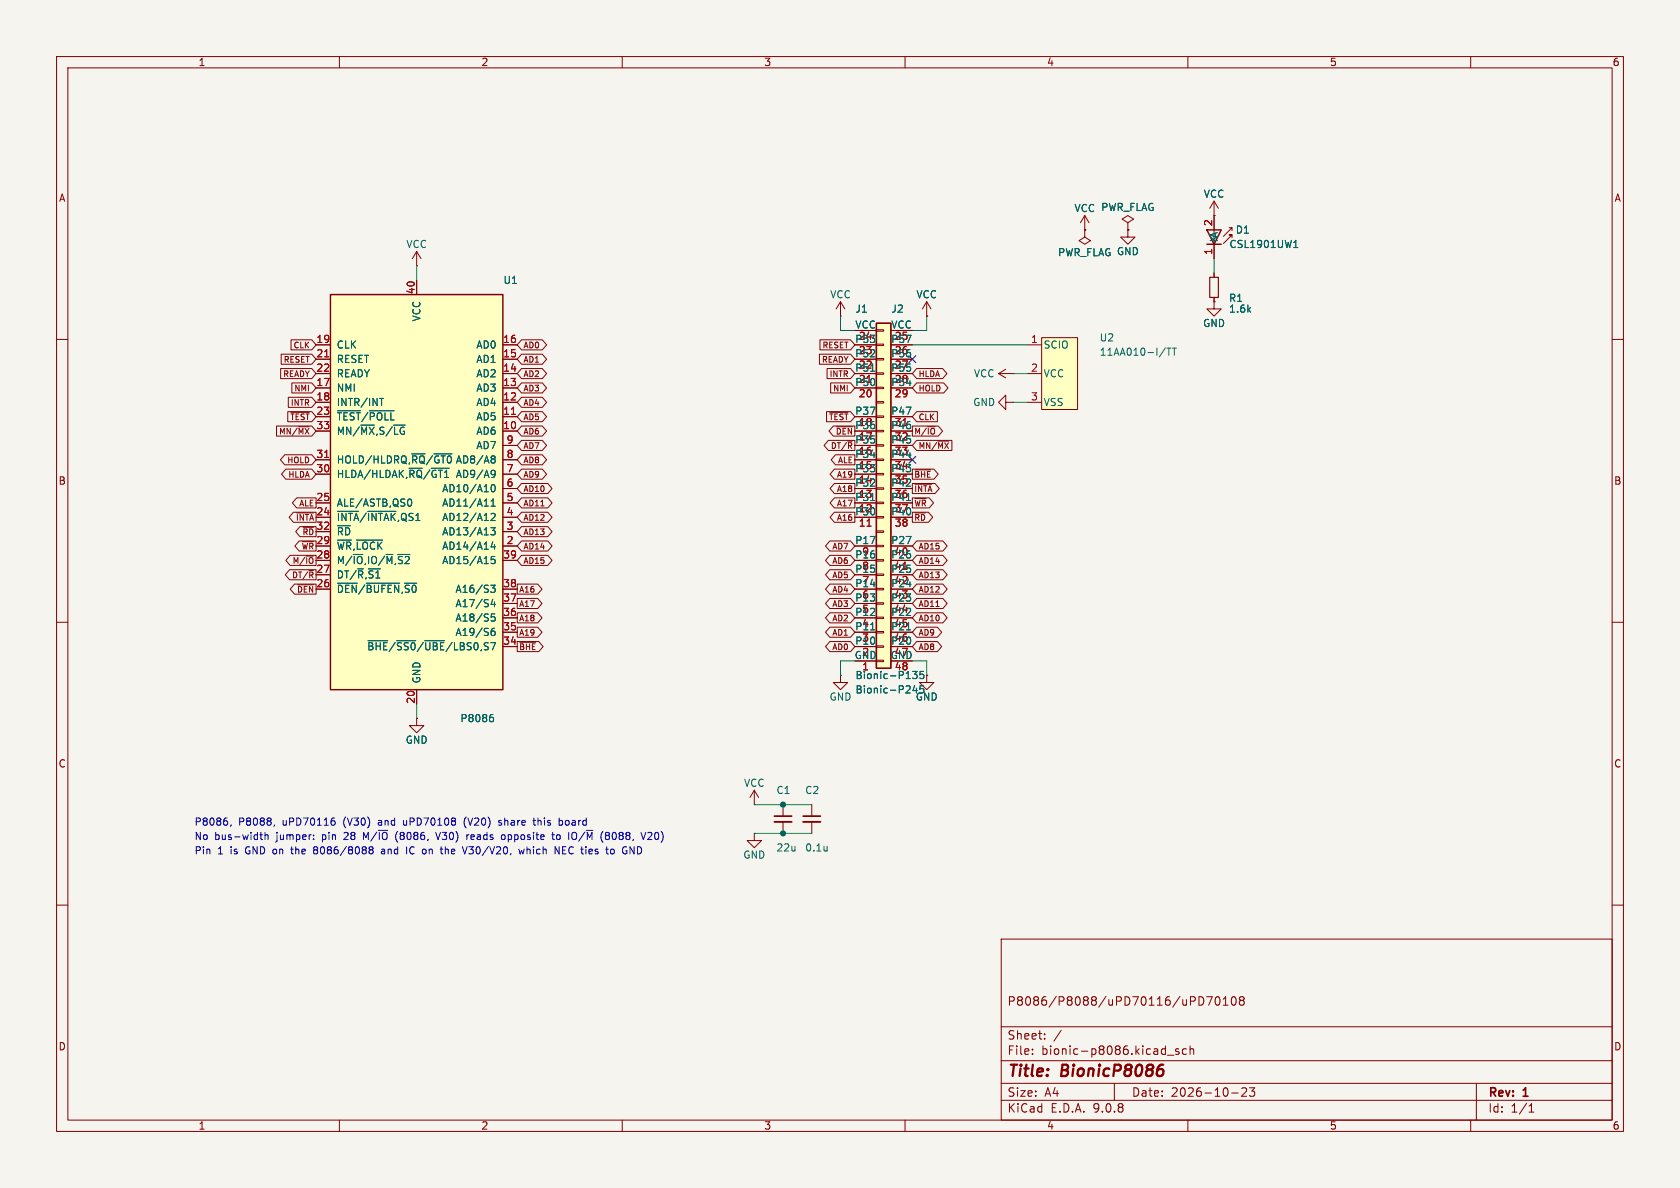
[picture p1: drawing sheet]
<svg xmlns="http://www.w3.org/2000/svg" width="297mm" height="210mm" viewBox="0 0 297 210" stroke-linecap="round" stroke-linejoin="round" font-family="sans-serif">
<path d="M0 0h297v210h-297z" fill="#f5f4ef" stroke="#f5f4ef" stroke-width=".18"/>
<g fill="none" stroke="#840000" stroke-width=".18">
<path d="M10 10h277v190h-277zM12 12h273v186h-273zM60 10v2M110 10v2M160 10v2M210 10v2M260 10v2M191.8 38.1l-.8 1.3M191.8 38.1l.7 1.3M191.8 38.1v2.5M199.4 39.4l1-.7-1-.6-1 .6 1 .7v1.2M191.8 40.6h.1"/>
<path d="M191.8 40.6v1.3l1 .6-1 .7-1-.7 1-.6M199.4 40.6h.1M214.6 48.3v.7M214.6 52.6v.7M10 60h2M285 60h2M10 110h2M285 110h2M10 160h2M177 166h108v32h-108zM212 176.2a.76 .76 0 0 1 .8 .7 .76 .76 0 0 1-.8 .8M213.3 176.2h1l-.6 1.5"/>
<path d="M215 176.3l.2-.1a.81 .81 0 0 1 .6 .6 .81 .81 0 0 1-.3 .8l-.2 .1a.81 .81 0 0 1-.3-1.4zM216.2 177.7h.9M216.2 176.6l.5-.4v1.5M217.8 176.3l.2-.1a.81 .81 0 0 1 .6 .6 .81 .81 0 0 1-.3 .8l-.1 .1a.81 .81 0 0 1-.4-1.4zM219.4 176.8l-.3-.2 .3-.4 .4 .1 .2 .2-.3 .3M219.4 176.8l-.3 .3 .1 .5 .2 .1 .4-.1 .2-.2-.1-.4-.2-.2M219.4 176.8h.3M285 160h2M60 198v2M110 198v2M160 198v2M177 194.5h108"/>
<path d="M177 191.5h108M177 187.5h108M177 181.5h108M182.5 186.3v.1M182.5 185.5v.1M184.7 183.6v.1M184.7 182.8v.1M187.6 182.1l-1.3 2M197 191.5v3M206.4 186.5h1.1M208.4 185.5l-.4-.1-.2 .2 .1 .2 .5 .2v.3h-.6M209.7 185.5l-.4-.1-.3 .3v.4l.2 .2h.5"/>
<path d="M210 198v2M210.4 185.5l.2-.1 .4 .1v.9M210.4 184.9v1.5M217.7 193.2h1.2M219.5 192.4l.6-.1 .2 .1 .1 .3-.9 1.1h.9M220.9 192.3h.9l-.5 .6 .4 .1v.7l-.2 .1h-.4l-.2-.1M260 198v2M261 191.5v6.5M270.3 196.6h.9M270.3 195.5l.4-.4v1.5"/>
</g>
<path d="M205.3 188.2h.3M205.4 189l.3 .4-.1 .4-.4 .4" fill="none" stroke="#840000" stroke-width=".4"/>
<path d="M213.9 49h1.5v3.6h-1.5z" fill="none" stroke="#840000" stroke-width=".2"/>
<path d="M184.1 59.7h6.4v12.7h-6.4z" fill="#ffffc2"/>
<g fill="none" stroke="#840000" stroke-width=".18">
<path d="M214.6 38.1h.1M214.6 35.6v5M214.6 35.6l-.7 1.2M214.6 35.6l.8 1.2M184.1 59.7h6.4v12.7h-6.4zM199.4 40.6v1.3h1.3l-1.3 1.3-1.3-1.3h1.3M199.4 40.6h.1M214.6 43.2v2.5M217.3 40.3h.5l-1.5 1.5M217.8 42v-.5h-.5h.5l-1.5 1.6M217.8 40.3v.5M181.6 61h2.5"/>
<path d="M181.6 66h2.5M181.6 71.1h2.5M73.7 127v1.3h1.2l-1.2 1.2-1.3-1.2h1.3M73.7 127h.1"/>
</g>
<path d="M228.7 43.8h.7M228.7 42.9l.4-.4v1.3M206 61.5l-1.1 1.6M206.3 61.5h.7M206.6 61.5v1.3M207.2 61.5h.8M207.6 61.5v1.3" fill="none" stroke="#006464" stroke-width=".18"/>
<path d="M213.4 40.6h2.5l-1.3 2.6zM213.4 43.2h2.5" fill="none" stroke="#840000" stroke-width=".25"/>
<path d="M58.4 52.1h30.5v69.8h-30.5z" fill="#ffffc2"/>
<path d="M58.4 52.1h30.5v69.8h-30.5z" fill="none" stroke="#840000" stroke-width=".25"/>
<g fill="none" stroke="#840000" stroke-width=".18">
<path d="M73.7 47h.1M73.7 44.5v2.5M73.7 49.5v2.6M73.7 44.5l-.8 1.2M73.7 44.5l.7 1.2M148.6 55.9h.1M148.6 53.3l-.8 1.3M148.6 53.3l.8 1.3M148.6 53.3v2.6M163.8 55.9h.1M163.8 53.3l-.7 1.3M163.8 53.3l.8 1.3"/>
<path d="M163.8 53.3v2.6M214.6 53.3v1.3h1.3l-1.3 1.3-1.2-1.3h1.2M214.6 53.3h.1M55.9 61h2.5M55.9 63.5h2.5M55.9 66h2.5M55.9 68.6h2.5M55.9 71.1h2.5M55.9 73.7h2.5M55.9 76.2h2.5M88.9 61h2.5M88.9 63.5h2.5"/>
<path d="M88.9 66h2.5M88.9 68.6h2.5M88.9 71.1h2.5M88.9 73.7h2.5M88.9 76.2h2.5M88.9 78.7h2.5M176.5 66h2.6M176.5 66l1.3 .8M177.8 71.1v-1.2l-1.3 1.2 1.3 1.3v-1.3h1.3M177.8 65.3l-1.3 .7M179.1 66h.1M179.1 71.1h.1"/>
<path d="M55.9 81.3h2.5M55.9 83.8h2.5M55.9 88.9h2.5M55.9 91.4h2.5M55.9 94h2.5M55.9 96.5h2.5M55.9 99.1h2.5M88.9 81.3h2.5M88.9 83.8h2.5M88.9 88.9h2.5M88.9 91.4h2.5M88.9 94h2.5"/>
<path d="M88.9 96.5h2.5M88.9 99.1h2.5M88.9 86.4h2.5M55.9 101.6h2.5M55.9 104.1h2.5M88.9 104.1h2.5M88.9 106.7h2.5M88.9 109.2h2.5M88.9 111.8h2.5M88.9 114.3h2.5M148.6 119.4v1.3h1.3l-1.3 1.2-1.3-1.2h1.3M148.6 119.4h.1"/>
<path d="M163.8 119.4v1.3h1.3l-1.3 1.2-1.2-1.2h1.2M163.8 119.4h.1M73.7 121.9v2.6M133.3 139.7l-.7 1.3M133.3 139.7l.8 1.3M133.3 139.7v2.5M133.3 142.2h.1M138.4 142.2v2.1M138.4 145.3v2M143.5 142.2v2.1M143.5 145.3v2"/>
</g>
<path d="M57.4 63.1h.7M90.4 73.2h.7M57.4 80.9h.7" fill="none" stroke="#a90000" stroke-width=".18"/>
<g fill="none" stroke="#006464" stroke-width=".18">
<path d="M59.7 72.6h4M65.3 72.6h4.4M67.1 70.4h.7M59.7 90.4h3.7M63 95.5h4.6M65 90.4h5M72.4 88.2a.68 .68 0 0 1 .4 .6 .68 .68 0 0 1-.4 .7M76.2 82.8h3.2M76.7 80.2h3.2M86.8 93.3h.7l-.4 .5 .4 .1v.5l-.2 .2-.5-.2M86.8 89.5h.7M86.8 90.9l.5-.2 .2 .4-.7 .9h.7"/>
<path d="M86.8 88.6l.4-.4v1.3M86.9 85.8l.2-.1a.68 .68 0 0 1 .5 .6 .68 .68 0 0 1-.5 .6l-.2-.1-.1-.3zM87.1 80.6h.2l.2 .2-.2 .3M87.1 83.1l.4 .2a.84 .84 0 0 1-.3 1.1h-.3M87.1 81.1h.2M87.1 95.8l-.3 .9h.8M87.3 81.1l.2 .3v.2l-.1 .2-.3 .1M87.4 96.3v.8M87.5 98.4h-.6l-.1 .6 .2-.1h.4l.1 .2v.4l-.2 .1-.5-.1M87.5 83.7l-.2 .2h-.2M59.7 103.1h3.5M64.7 103.1h6"/>
<path d="M65.1 113.3h3.4M70.1 113.3h3.4M75.1 113.3h3.5M86.8 103.4h.7l-.4 .5 .4 .2v.5l-.2 .1-.5-.1M87.1 105.9l-.3 .9h.8M87.4 111.1h-.3a.86 .86 0 0 0 0 1.2l.4-.1v-.4l-.2-.2h-.4l-.1 .2M87.4 106.4v.9M87.5 108.5h-.6l-.1 .6 .2-.1 .4 .1 .1 .2v.4l-.2 .1-.5-.1M86.8 126.8h.2l.3 .2-.1 .5-.4 .1M86.9 126.3h.2M146.2 149.6v.8M146.2 150.3v.1"/>
</g>
<path d="M136.9 144.3h3.1M142 144.3h3" fill="none" stroke="#840000" stroke-width=".3"/>
<path d="M136.9 145.3h3.1M142 145.3h3" fill="none" stroke="#840000" stroke-width=".33"/>
<path d="M154.9 57.2h2.6v60.9h-2.6z" fill="#ffffc2"/>
<path d="M154.9 57.2h2.6v60.9h-2.6z" fill="none" stroke="#840000" stroke-width=".25"/>
<g fill="none" stroke="#840000" stroke-width=".18">
<path d="M156.2 58.3h1.3v.2h-1.3zM157.5 58.4h3.8M156.2 60.8h1.3v.3h-1.3zM156.2 63.4h1.3v.2h-1.3zM156.2 65.9h1.3v.3h-1.3zM156.2 68.5h1.3v.2h-1.3zM156.2 71h1.3v.2h-1.3zM156.2 73.5h1.3v.3h-1.3zM156.2 76.1h1.3v.2h-1.3zM156.2 78.6h1.3v.3h-1.3zM157.5 61h3.8M157.5 63.5h3.8"/>
<path d="M157.5 66h3.8M157.5 68.6h3.8M157.5 73.7h3.8M157.5 76.2h3.8M157.5 78.7h3.8M156.2 81.2h1.3v.2h-1.3zM156.2 83.7h1.3v.2h-1.3zM156.2 86.2h1.3v.3h-1.3zM156.2 88.8h1.3v.2h-1.3zM156.2 91.3h1.3v.3h-1.3zM156.2 93.9h1.3v.2h-1.3zM156.2 96.4h1.3v.2h-1.3z"/>
<path d="M156.2 98.9h1.3v.3h-1.3zM157.5 81.3h3.8M157.5 83.8h3.8M157.5 86.4h3.8M157.5 88.9h3.8M157.5 91.4h3.8M157.5 96.5h3.8M157.5 99.1h3.8M156.2 101.5h1.3v.2h-1.3zM156.2 104h1.3v.3h-1.3zM156.2 106.6h1.3v.2h-1.3zM156.2 109.1h1.3v.2h-1.3z"/>
<path d="M156.2 111.6h1.3v.3h-1.3zM156.2 114.2h1.3v.2h-1.3zM156.2 116.7h1.3v.3h-1.3zM157.5 101.6h3.8M157.5 104.1h3.8M157.5 106.7h3.8M157.5 109.2h3.8M157.5 111.8h3.8M157.5 114.3h3.8M157.5 116.8h3.8"/>
</g>
<path d="M160.3 88.5h.7M160.3 111.3h.7M161.7 121.2l-.3 .9h.8M162 121.7v.8M163.3 121.2h-.6l-.1 .6 .2-.1 .4 .1 .1 .5" fill="none" stroke="#006464" stroke-width=".18"/>
<path d="M154.9 57.2h2.6v60.9h-2.6z" fill="#ffffc2"/>
<g fill="none" stroke="#840000" stroke-width=".18">
<path d="M214.6 38.1h.1M214.6 38.1v2.5M73.7 49.5v2.6M151.1 58.4h3.8M154.9 58.3h1.3v.2h-1.3zM157.5 58.4h3.8M163.8 55.9h.1M191.8 40.6h.1M199.4 40.6h.1M214.6 53.3h.1M214.6 43.2v2.5M214.6 48.3v.7"/>
<path d="M214.6 52.6v.7M48.9 75.3h6.2l.8 .9-.8 .9h-6.2zM49.6 65.2h5.5l.8 .8-.8 .9h-5.5zM49.7 62.6h5.4l.8 .9-.8 .9h-5.4zM50.9 72.8h4.2l.8 .9-.8 .8h-4.2zM51 70.2h4.1l.8 .9-.8 .9h-4.1zM51.4 72.9h3.3M51.5 60.1h3.6l.8 .9-.8 .8h-3.6zM51.6 67.7h3.5l.8 .9-.8 .9h-3.5zM52.7 75.4h2M55.9 61h2.5M55.9 63.5h2.5"/>
<path d="M55.9 66h2.5M55.9 68.6h2.5M55.9 73.7h2.5M55.9 76.2h2.5M55.9 71.1h2.5M88.9 61h2.5M88.9 63.5h2.5M88.9 66h2.5M88.9 68.6h2.5M88.9 73.7h2.5M88.9 76.2h2.5M88.9 78.7h2.5"/>
<path d="M88.9 71.1h2.5M92.2 77.9h3.7l.7 .8-.7 .9h-3.7l-.8-.9zM92.2 62.6h3.7l.7 .9-.7 .9h-3.7l-.8-.9zM92.2 67.7h3.7l.7 .9-.7 .9h-3.7l-.8-.9zM92.2 75.3h3.7l.7 .9-.7 .9h-3.7l-.8-.9zM92.2 72.8h3.7l.7 .9-.7 .8h-3.7l-.8-.8zM92.2 70.2h3.7l.7 .9-.7 .9h-3.7l-.8-.9zM92.2 60.1h3.7l.7 .9-.7 .8h-3.7l-.8-.8zM92.2 65.2h3.7l.7 .8-.7 .9h-3.7l-.8-.9zM144.9 62.6h5.5l.7 .9-.7 .9h-5.5zM145 60.1h5.4l.7 .9-.7 .8h-5.4zM146.1 72.8h4.3l.7 .9-.7 .8h-4.3z"/>
<path d="M146.2 65.2h4.2l.7 .8-.7 .9h-4.2zM146.4 77.9h4.7v1.7h-4.7l-.7-.9zM146.7 72.9h3.2M146.8 67.7h3.6l.7 .9-.7 .9h-3.6zM147.3 75.3h3.8v1.8h-3.8l-.7-.9zM147.9 75.4h2.8M149.9 78h.8M151.1 61h3.8M151.1 63.5h3.8M151.1 66h3.8M151.1 68.6h3.8M151.1 73.7h3.8"/>
<path d="M151.1 76.2h3.8M151.1 78.7h3.8M154.9 60.8h1.3v.3h-1.3zM154.9 63.4h1.3v.2h-1.3zM154.9 65.9h1.3v.3h-1.3zM154.9 68.5h1.3v.2h-1.3zM154.9 71h1.3v.2h-1.3zM154.9 73.5h1.3v.3h-1.3zM154.9 76.1h1.3v.2h-1.3zM154.9 78.6h1.3v.3h-1.3zM157.5 61h3.8M157.5 63.5h3.8"/>
<path d="M157.5 66h3.8M157.5 68.6h3.8M157.5 73.7h3.8M157.5 76.2h3.8M157.5 78.7h3.8M161.3 75.3h4.6l.7 .9-.7 .9h-4.6zM162.1 77.9h6.2v1.7h-6.2l-.8-.9zM162.1 67.7h4.7l.8 .9-.8 .9h-4.7l-.8-.9zM162.1 65.2h4.5l.8 .8-.8 .9h-4.5l-.8-.9zM162.1 72.8h3.6v1.7h-3.6l-.8-.8zM164 75.4h1.3M165.8 78h1.9"/>
<path d="M50.3 80.4h4.8l.8 .9-.8 .9h-4.8l-.7-.9zM50.5 82.9h4.6l.8 .9-.8 .9h-4.6l-.7-.9zM51.3 98.2h4.6v1.7h-4.6l-.8-.8zM51.9 90.6h4v1.7h-4l-.8-.9zM52.4 90.7h3M52.5 88h3.4v1.8h-3.4l-.8-.9zM52.9 95.6h3v1.8h-3l-.8-.9zM53 93.1h2.9v1.8h-2.9l-.7-.9zM53.5 95.8h1.9M53.6 93.2h1.8M54.1 98.3h1.3M55.9 81.3h2.5"/>
<path d="M55.9 83.8h2.5M55.9 88.9h2.5M55.9 91.4h2.5M55.9 96.5h2.5M55.9 99.1h2.5M55.9 94h2.5M88.9 81.3h2.5M88.9 83.8h2.5M88.9 86.4h2.5M88.9 88.9h2.5M88.9 91.4h2.5M88.9 96.5h2.5"/>
<path d="M88.9 99.1h2.5M88.9 94h2.5M92.2 80.4h3.7l.7 .9-.7 .9h-3.7l-.8-.9zM92.2 95.6h4.6l.8 .9-.8 .9h-4.6l-.8-.9zM92.2 93.1h4.6l.8 .9-.8 .9h-4.6l-.8-.9zM92.2 90.6h4.6l.8 .8-.8 .9h-4.6l-.8-.9zM92.2 85.5h4.6l.8 .9-.8 .8h-4.6l-.8-.8zM92.2 88h4.6l.8 .9-.8 .9h-4.6l-.8-.9zM92.2 82.9h3.7l.7 .9-.7 .9h-3.7l-.8-.9zM92.2 98.2h4.6l.8 .9-.8 .8h-4.6l-.8-.8zM146.7 98.2h3.7l.7 .9-.7 .8h-3.7l-.8-.8zM146.7 95.6h3.7l.7 .9-.7 .9h-3.7l-.8-.9z"/>
<path d="M147.5 88h3.6v1.8h-3.6l-.8-.9zM147.5 90.6h3.6v1.7h-3.6l-.8-.9zM147.5 85.5h3.6v1.7h-3.6l-.8-.8zM147.5 82.9h3.6v1.8h-3.6l-.8-.9zM147.7 80.4h3.4v1.8h-3.4l-.8-.9zM151.1 81.3h3.8M151.1 83.8h3.8M151.1 86.4h3.8M151.1 88.9h3.8M151.1 91.4h3.8M151.1 96.5h3.8M151.1 99.1h3.8"/>
<path d="M154.9 81.2h1.3v.2h-1.3zM154.9 83.7h1.3v.2h-1.3zM154.9 86.2h1.3v.3h-1.3zM154.9 88.8h1.3v.2h-1.3zM154.9 91.3h1.3v.3h-1.3zM154.9 93.9h1.3v.2h-1.3zM154.9 96.4h1.3v.2h-1.3zM154.9 98.9h1.3v.3h-1.3zM157.5 81.3h3.8M157.5 83.8h3.8M157.5 86.4h3.8M157.5 88.9h3.8"/>
<path d="M157.5 91.4h3.8M157.5 96.5h3.8M157.5 99.1h3.8M161.3 90.6h2.8l.8 .8-.8 .9h-2.8zM161.3 85.5h4l.8 .9-.8 .8h-4zM161.3 88h3l.7 .9-.7 .9h-3zM161.3 82.9h3.8l.8 .9-.8 .9h-3.8zM161.7 90.7h1.9M161.7 85.6h3M161.7 88.1h2M161.7 83.1h2.8M162.1 98.2h4.6l.7 .9-.7 .8h-4.6l-.8-.8z"/>
<path d="M162.1 95.6h4.6l.7 .9-.7 .9h-4.6l-.8-.9zM51.2 100.7h4.7v1.8h-4.7l-.8-.9zM52.1 103.3h3.8v1.7h-3.8l-.8-.9zM52.6 103.4h2.8M54.6 100.8h.8M55.9 101.6h2.5M55.9 104.1h2.5M88.9 104.1h2.5M88.9 106.7h2.5M88.9 109.2h2.5M88.9 111.8h2.5M88.9 114.3h2.5"/>
<path d="M91.4 103.3h3.7l.7 .8-.7 .9h-3.7zM91.4 105.8h3.7l.7 .9-.7 .9h-3.7zM91.4 110.9h3.7l.7 .9-.7 .8h-3.7zM91.4 108.3h3.7l.7 .9-.7 .9h-3.7zM91.4 113.4h3.9l.7 .9-.7 .9h-3.9zM91.9 113.5h2.8M146.7 108.3h3.7l.7 .9-.7 .9h-3.7l-.8-.9zM146.7 105.8h3.7l.7 .9-.7 .9h-3.7l-.8-.9zM146.7 103.3h3.7l.7 .8-.7 .9h-3.7l-.8-.9zM146.7 110.9h3.7l.7 .9-.7 .8h-3.7l-.8-.8zM146.7 113.4h3.7l.7 .9-.7 .9h-3.7l-.8-.9zM146.7 100.7h3.7l.7 .9-.7 .9h-3.7l-.8-.9z"/>
<path d="M151.1 101.6h3.8M151.1 104.1h3.8M151.1 106.7h3.8M151.1 109.2h3.8M151.1 111.8h3.8M151.1 114.3h3.8M151.1 116.8h3.8M154.9 101.5h1.3v.2h-1.3zM154.9 104h1.3v.3h-1.3zM154.9 106.6h1.3v.2h-1.3zM154.9 109.1h1.3v.2h-1.3zM154.9 111.6h1.3v.3h-1.3z"/>
<path d="M154.9 114.2h1.3v.2h-1.3zM154.9 116.7h1.3v.3h-1.3zM157.5 101.6h3.8M157.5 104.1h3.8M157.5 106.7h3.8M157.5 109.2h3.8M157.5 111.8h3.8M157.5 114.3h3.8M157.5 116.8h3.8M162.1 110.9h3.6l.8 .9-.8 .8h-3.6l-.8-.8zM162.1 105.8h4.6l.7 .9-.7 .9h-4.6l-.8-.9zM162.1 108.3h4.6l.7 .9-.7 .9h-4.6l-.8-.9z"/>
<path d="M162.1 100.7h4.6l.7 .9-.7 .9h-4.6l-.8-.9zM162.1 103.3h4.6l.7 .8-.7 .9h-4.6l-.8-.9zM162.1 113.4h3.6l.8 .9-.8 .9h-3.6l-.8-.9zM163.8 119.4h.1M73.7 127h.1M73.7 121.9v2.6M133.3 147.3v1.3h1.3l-1.3 1.3-1.2-1.3h1.2M133.3 147.3h.1"/>
</g>
<path d="M154.9 57.2h2.6v60.9h-2.6z" fill="none" stroke="#840000" stroke-width=".25"/>
<g fill="none" stroke="#006464" stroke-width=".18">
<path d="M228.7 43.8h.7M228.7 42.9l.4-.4v1.3M59.7 72.6h4M65.3 72.6h4.4M67.1 70.4h.7M153.9 65.6h.7M59.7 90.4h3.7M63 95.5h4.6M65 90.4h5M72.4 88.2a.68 .68 0 0 1 .4 .6 .68 .68 0 0 1-.4 .7M76.2 82.8h3.2M76.7 80.2h3.2"/>
<path d="M86.8 93.3h.7l-.4 .5 .4 .1v.5l-.2 .2-.5-.2M86.8 89.5h.7M86.8 90.9l.5-.2 .2 .4-.7 .9h.7M86.8 88.6l.4-.4v1.3M86.9 85.8l.2-.1a.68 .68 0 0 1 .5 .6 .68 .68 0 0 1-.5 .6l-.2-.1-.1-.3zM87.1 80.6h.2l.2 .2-.2 .3M87.1 83.1l.4 .2a.84 .84 0 0 1-.3 1.1h-.3M87.1 81.1h.2M87.1 95.8l-.3 .9h.8M87.3 81.1l.2 .3v.2l-.1 .2-.3 .1M87.4 96.3v.8M87.5 98.4h-.6l-.1 .6 .2-.1h.4l.1 .2v.4l-.2 .1-.5-.1"/>
<path d="M87.5 83.7l-.2 .2h-.2M153.9 88.5h.7M160.3 88.5h.7M59.7 103.1h3.5M64.7 103.1h6M65.1 113.3h3.4M70.1 113.3h3.4M75.1 113.3h3.5M86.8 103.4h.7l-.4 .5 .4 .2v.5l-.2 .1-.5-.1M87.1 105.9l-.3 .9h.8M87.4 111.1h-.3a.86 .86 0 0 0 0 1.2l.4-.1v-.4l-.2-.2h-.4l-.1 .2M87.4 106.4v.9"/>
<path d="M87.5 108.5h-.6l-.1 .6 .2-.1 .4 .1 .1 .2v.4l-.2 .1-.5-.1M153.9 111.3h.7M160.3 111.3h.7M161.3 118.7h.8l-.4 .5 .4 .1v.5l-.2 .2-.6-.2M163.3 118.7h-.6l-.1 .6 .2-.1h.4l.1 .2v.4l-.2 .2-.5-.2M86.8 126.8h.2l.3 .2-.1 .5-.4 .1M86.9 126.3h.2M161.7 121.2l-.3 .9h.8M162 121.7v.8M163.3 121.2h-.6l-.1 .6 .2-.1 .4 .1 .1 .5"/>
</g>
<path d="M57.4 63.1h.7M90.4 73.2h.7M57.4 80.9h.7M153.3 93h.7" fill="none" stroke="#a90000" stroke-width=".18"/>
<path d="M73.7 47v2.5M148.6 55.9v2.5h2.5M163.8 55.9v2.5h-2.5M214.6 45.7v2.6M161.3 61h20.3M179.1 66h2.5M179.1 71.1h2.5M151.1 116.8h-2.5v2.6M161.3 116.8h2.5v2.6M73.7 124.5v2.5M133.3 147.3h10.2M133.3 142.2h10.2" fill="none" stroke="#009600" stroke-width=".18"/>
<path d="M160.7 62.9l1.2 1.2M161.9 62.9l-1.2 1.2M160.7 80.7l1.2 1.2M161.9 80.7l-1.2 1.2" fill="none" stroke="#000084" stroke-width=".18"/>
<g fill="none" stroke="#0000c2" stroke-width=".18">
<path d="M40.9 145.8l-.2 .3M45.9 147.6h.5M46.1 147.1v1.1l.3 .2M46.8 147.7l.2-.1h.3l.1 .8M46.8 147.1v1.3M48.5 145.8l-.1 .3M51.4 150.1h.5M51.6 149.7v1.2M55.4 147.6v.1M55.4 148.3v.1M55.7 150.2l-.2 .1-.1 .4 .2 .2 .3 .1M55.7 150.2h.2"/>
<path d="M55.9 149.7h-.3l-.2 .2 .3 .3M58.8 145.1h.2l.2 .2v.5l-.4 .1M58.9 144.6h.2M64.7 148l-.4-.9v1.3M65.5 150.2l-.3-.2 .3-.3h.2l.3 .2-.3 .3M65.5 150.2h.2M65.5 150.2l-.3 .3 .1 .3 .2 .2 .3-.1 .2-.2v-.2l-.3-.3M67.5 150.2h.5M68 150.4l-.4 .1-.2 .1 .2 .4 .4-.1M71.3 145v.7l.2 .2M72.7 149.7l-.3 .5 .3 .7M77 147.1l.4 1.3 .5-1.3"/>
<path d="M78.7 149.7v1.3M79.1 150.1l-.4 .1M82.4 144.4a1.46 1.46 0 0 0 0 2M82.5 147.6v.8M82.9 149.7h.8M82.9 150.8l.5 .2M82.9 147.6l-.4 .2M83.3 147.6v.8M83.9 147.9l-.6 .1M88.6 145.1l-.3-.1-.1 .3 .5 .3M88.7 145.7l-.2 .2-.3-.1M88.7 147.7l.4-.1 .2 .2-.1 .6h-.3l-.2-.1"/>
<path d="M91.7 150.1l.3 .9 .2-.7 .2 .7 .3-.9M93.2 149.7v1.3M93.4 150.1l-.2 .1M94.2 145h.5M94.4 144.6v1.1l.3 .2M97.5 147.6h.5M97.7 147.1v1.1l.3 .2M98.8 147.6h-.3l-.1 .2v.5l.4 .1M98.9 145.1l.3-.1 .3 .3-.2 .5h-.4M99.5 150.3h.4M100.1 149.7h-.6v1.3h.6M101.3 147.2l.1-.1a.43 .43 0 0 1 .5 .5"/>
<path d="M101.9 148a.42 .42 0 0 1-.2 .4 .42 .42 0 0 1-.4 0M111.4 149.7l.7 1.3v-1.3M114.2 147.1l-.5 1.3M114.5 147.3l.2-.2 .5 .2M115.2 147.7l-.7 .7h.7"/>
</g>
<g fill="#009600" stroke="#009600" stroke-width=".18">
<circle cx="138.4" cy="147.3" r=".46"/>
<circle cx="138.4" cy="142.2" r=".46"/>
</g>
<g font-size="2.8" fill="#840000">
<text x="178" y="190.9">Title:</text>
<text x="187.7" y="190.9">BionicP8086</text>
</g>
<g font-size="2.1" fill="#840000">
<text x="178" y="178">P8086/P8088/uPD70116/uPD70108</text>
<text x="178" y="184">Sheet:</text>
<text x="178" y="186.7">File:</text>
<text x="184.1" y="186.7">bionic-p8086.kicad_sch</text>
<text x="178" y="196.9">KiCad</text>
<text x="178" y="194.1">Size:</text>
<text x="184.7" y="194.1">A4</text>
<text x="185.7" y="196.9">E.D.A.</text>
<text x="193.3" y="196.9">9.0.8</text>
<text x="200" y="194.1">Date:</text>
<text x="207" y="194.1">2026-10-23</text>
<text x="263" y="194.3">Rev:</text>
<text x="263" y="196.9">Id:</text>
<text x="267.1" y="196.9">1/1</text>
<text x="269.4" y="194.3">1</text>
</g>
<g font-size="1.8" fill="#840000">
<text x="35" y="11.9">1</text>
<text x="85" y="11.9">2</text>
<text x="135" y="11.9">3</text>
<text x="185" y="11.9">4</text>
<text x="235" y="11.9">5</text>
<text x="285" y="11.9">6</text>
<text x="10.3" y="35.9">A</text>
<text x="285.3" y="35.9">A</text>
<text x="10.3" y="85.9">B</text>
<text x="285.3" y="85.9">B</text>
<text x="10.3" y="135.9">C</text>
<text x="285.3" y="135.9">C</text>
<text x="10.3" y="185.9">D</text>
<text x="285.3" y="185.9">D</text>
<text x="35" y="199.9">1</text>
<text x="85" y="199.9">2</text>
<text x="135" y="199.9">3</text>
<text x="185" y="199.9">4</text>
<text x="235" y="199.9">5</text>
<text x="285" y="199.9">6</text>
</g>
<g font-size="1.8" fill="#006464">
<text x="212.7" y="35.2">VCC</text>
<text x="189.9" y="37.7">VCC PWR_FLAG</text>
<text x="218.4" y="41.5">D1</text>
<text x="71.7" y="44">VCC</text>
<text x="187" y="45.5">PWR_FLAG GND</text>
<text x="215.5" y="42.9" transform="rotate(-90 215.5 42.9)">KA</text>
<text x="217.2" y="44">CSL1901UW1</text>
<text x="88.9" y="50.4">U1</text>
<text x="146.7" y="52.9">VCC</text>
<text x="161.9" y="52.9">VCC</text>
<text x="217.2" y="53.6">R1</text>
<text x="74.5" y="56.9" transform="rotate(-90 74.5 56.9)">VCC</text>
<text x="151.1" y="58.2">VCC</text>
<text x="151.1" y="55.5">J1</text>
<text x="157.5" y="58.2">VCC</text>
<text x="157.5" y="55.5">J2</text>
<text x="212.6" y="58">GND</text>
<text x="217.2" y="55.5">1.6k</text>
<text x="59.4" y="61.8">CLK</text>
<text x="59.4" y="64.4">RESET</text>
<text x="84.1" y="61.8">AD0</text>
<text x="84.1" y="64.4">AD1</text>
<text x="151.1" y="60.7">P53</text>
<text x="151.1" y="63.2">P52</text>
<text x="151.1" y="65.8">P51</text>
<text x="151.7" y="60.4">24</text>
<text x="151.7" y="62.9">23</text>
<text x="151.7" y="65.5">22</text>
<text x="157.4" y="60.7">P57</text>
<text x="157.4" y="63.2">P56</text>
<text x="157.4" y="65.8">P55</text>
<text x="158.1" y="60.4">25</text>
<text x="158.1" y="62.9">26</text>
<text x="158.1" y="65.5">27</text>
<text x="184.4" y="61.8">SCIO</text>
<text x="194.3" y="60.6">U2</text>
<text x="194.3" y="63.1">11AA010-I/TT</text>
<text x="59.4" y="66.9">READY</text>
<text x="59.4" y="69.4">NMI</text>
<text x="59.4" y="72">INTR/INT</text>
<text x="84.1" y="66.9">AD2</text>
<text x="84.1" y="69.4">AD3</text>
<text x="84.1" y="72">AD4</text>
<text x="151.1" y="68.3">P50</text>
<text x="151.7" y="68">21</text>
<text x="157.4" y="68.3">P54</text>
<text x="158.1" y="68">28</text>
<text x="172" y="72">GND</text>
<text x="172.1" y="66.9">VCC</text>
<text x="184.4" y="66.9">VCC</text>
<text x="184.4" y="72">VSS</text>
<text x="59.4" y="74.5">~{TEST}/~{POLL}</text>
<text x="59.4" y="77.1">MN/~{MX},S/~{LG}</text>
<text x="84.1" y="74.5">AD5</text>
<text x="84.1" y="77.1">AD6</text>
<text x="151.1" y="73.4">P37</text>
<text x="151.1" y="75.9">P36</text>
<text x="151.7" y="75.6">18</text>
<text x="157.4" y="73.4">P47</text>
<text x="157.4" y="75.9">P46</text>
<text x="158.1" y="75.6">31</text>
<text x="59.4" y="82.1">HOLD/HLDRQ,~{RQ}/~{GT0}</text>
<text x="80.5" y="82.1">AD8/A8</text>
<text x="84.1" y="79.6">AD7</text>
<text x="151.1" y="78.5">P35</text>
<text x="151.1" y="81">P34</text>
<text x="151.1" y="83.6">P33</text>
<text x="151.7" y="78.2">17</text>
<text x="151.7" y="80.7">16</text>
<text x="151.7" y="83.3">15</text>
<text x="157.4" y="78.5">P45</text>
<text x="157.4" y="81">P44</text>
<text x="157.4" y="83.6">P43</text>
<text x="158.1" y="78.2">32</text>
<text x="158.1" y="80.7">33</text>
<text x="158.1" y="83.3">34</text>
<text x="59.4" y="84.7">HLDA/HLDAK,~{RQ}/~{GT1}</text>
<text x="59.4" y="89.8">ALE/ASTB,QS0</text>
<text x="78.1" y="87.2">AD10/A10</text>
<text x="78.1" y="89.8">AD11/A11</text>
<text x="80.5" y="84.7">AD9/A9</text>
<text x="151.1" y="86.1">P32</text>
<text x="151.1" y="88.6">P31</text>
<text x="151.7" y="85.8">14</text>
<text x="151.7" y="88.3">13</text>
<text x="157.4" y="86.1">P42</text>
<text x="157.4" y="88.6">P41</text>
<text x="158.1" y="85.8">35</text>
<text x="158.1" y="88.3">36</text>
<text x="59.4" y="92.3">~{INTA}/~{INTAK},QS1 AD12/A12</text>
<text x="59.4" y="94.8">~{RD}</text>
<text x="78.1" y="94.8">AD13/A13</text>
<text x="151.1" y="91.2">P30</text>
<text x="151.7" y="90.9">12</text>
<text x="157.4" y="91.2">P40</text>
<text x="158.1" y="90.9">37</text>
<text x="59.4" y="97.4">~{WR},~{LOCK}</text>
<text x="59.4" y="99.9">M/~{IO},IO/~{M},~{S2} AD15/A15</text>
<text x="78.1" y="97.4">AD14/A14</text>
<text x="151.1" y="96.3">P17</text>
<text x="151.1" y="98.8">P16</text>
<text x="151.1" y="101.3">P15</text>
<text x="152.3" y="98.5">9</text>
<text x="152.3" y="101">8</text>
<text x="157.4" y="96.3">P27</text>
<text x="157.4" y="98.8">P26</text>
<text x="157.4" y="101.3">P25</text>
<text x="158.1" y="98.5">40</text>
<text x="158.1" y="101">41</text>
<text x="59.4" y="102.5">DT/~{R},~{S1}</text>
<text x="59.4" y="105">~{DEN}/~{BUFEN},~{S0}</text>
<text x="80.4" y="105">A16/S3</text>
<text x="80.4" y="107.5">A17/S4</text>
<text x="151.1" y="103.9">P14</text>
<text x="151.1" y="106.4">P13</text>
<text x="152.3" y="103.6">7</text>
<text x="152.3" y="106.1">6</text>
<text x="157.4" y="103.9">P24</text>
<text x="157.4" y="106.4">P23</text>
<text x="158.1" y="103.6">42</text>
<text x="158.1" y="106.1">43</text>
<text x="80.4" y="110.1">A18/S5</text>
<text x="80.4" y="112.6">A19/S6</text>
<text x="151.1" y="109">P12</text>
<text x="151.1" y="111.5">P11</text>
<text x="152.3" y="108.7">5</text>
<text x="152.3" y="111.2">4</text>
<text x="152.3" y="113.7">3</text>
<text x="157.4" y="109">P22</text>
<text x="157.4" y="111.5">P21</text>
<text x="158.1" y="108.7">44</text>
<text x="158.1" y="111.2">45</text>
<text x="158.1" y="113.7">46</text>
<text x="64.8" y="115.2">~{BHE}/~{SS0}/~{UBE}/LBS0,S7</text>
<text x="151" y="116.6">GND</text>
<text x="151.1" y="114">P10</text>
<text x="152.3" y="116.3">2</text>
<text x="157.3" y="116.6">GND</text>
<text x="157.4" y="114">P20</text>
<text x="158.1" y="116.3">47</text>
<text x="158.1" y="118.8">48</text>
<text x="74.5" y="120.9" transform="rotate(-90 74.5 120.9)">GND</text>
<text x="146.6" y="124.1">GND</text>
<text x="151.1" y="122.8">Bionic-P245</text>
<text x="151.1" y="120.2">Bionic-P135</text>
<text x="161.8" y="124.1">GND</text>
<text x="71.6" y="131.7">GND</text>
<text x="81.3" y="127.9">P8086</text>
<text x="131.4" y="139.3">VCC</text>
<text x="137.2" y="140.6">C1</text>
<text x="142.2" y="140.6">C2</text>
<text x="131.3" y="152">GND</text>
<text x="137.2" y="150.7">22u</text>
<text x="142.2" y="150.7">0.1u</text>
</g>
<g font-size="1.8" fill="#a90000">
<text x="214.4" y="40.1" transform="rotate(-90 214.4 40.1)">2</text>
<text x="214.4" y="45.2" transform="rotate(-90 214.4 45.2)">1</text>
<text x="73.4" y="52.1" transform="rotate(-90 73.4 52.1)">40</text>
<text x="55.8" y="60.7">19</text>
<text x="55.8" y="63.2">21</text>
<text x="55.8" y="65.8">22</text>
<text x="88.9" y="60.7">16</text>
<text x="88.9" y="63.2">15</text>
<text x="88.9" y="65.8">14</text>
<text x="182.2" y="60.7">1</text>
<text x="182.2" y="65.8">2</text>
<text x="55.8" y="68.3">17</text>
<text x="55.8" y="70.9">18</text>
<text x="88.9" y="68.3">13</text>
<text x="88.9" y="70.9">12</text>
<text x="151.7" y="70.6">20</text>
<text x="158.1" y="70.6">29</text>
<text x="182.2" y="70.9">3</text>
<text x="55.8" y="73.4">23</text>
<text x="55.8" y="75.9">33</text>
<text x="88.9" y="73.4">11</text>
<text x="88.9" y="75.9">10</text>
<text x="55.8" y="81">31</text>
<text x="55.8" y="83.6">30</text>
<text x="89.5" y="78.5">9</text>
<text x="89.5" y="81">8</text>
<text x="89.5" y="83.6">7</text>
<text x="55.8" y="88.6">25</text>
<text x="89.5" y="86.1">6</text>
<text x="89.5" y="88.6">5</text>
<text x="55.8" y="91.2">24</text>
<text x="55.8" y="93.7">32</text>
<text x="89.5" y="91.2">4</text>
<text x="89.5" y="93.7">3</text>
<text x="151.7" y="93.4">11</text>
<text x="158.1" y="93.4">38</text>
<text x="55.8" y="96.3">29</text>
<text x="55.8" y="98.8">28</text>
<text x="55.8" y="101.3">27</text>
<text x="88.9" y="98.8">39</text>
<text x="89.5" y="96.3">2</text>
<text x="55.8" y="103.9">26</text>
<text x="88.9" y="103.9">38</text>
<text x="88.9" y="106.4">37</text>
<text x="88.9" y="109">36</text>
<text x="88.9" y="111.5">35</text>
<text x="88.9" y="114">34</text>
<text x="152.3" y="118.8">1</text>
<text x="73.4" y="124.5" transform="rotate(-90 73.4 124.5)">20</text>
</g>
<g font-size="1.8" fill="#0000c2">
<text x="34.3" y="146.2">P8086,</text>
<text x="34.3" y="148.7">No</text>
<text x="37.9" y="148.7">bus-width</text>
<text x="42.2" y="146.2">P8088,</text>
<text x="49" y="148.7">jumper:</text>
<text x="50.1" y="146.2">uPD70116</text>
<text x="57.2" y="148.7">pin</text>
<text x="61" y="146.2">(V30)</text>
<text x="61.3" y="148.7">28</text>
<text x="64.9" y="148.7">M/~{IO}(8086,</text>
<text x="67.3" y="146.2">and</text>
<text x="72" y="146.2">uPD70108</text>
<text x="78.2" y="148.7">V30)</text>
<text x="82.9" y="146.2">(V20)</text>
<text x="83.8" y="148.7">reads</text>
<text x="89.2" y="146.2">share</text>
<text x="90.1" y="148.7">opposite</text>
<text x="95.6" y="146.2">this</text>
<text x="99.3" y="148.7">to</text>
<text x="100.3" y="146.2">board</text>
<text x="102.4" y="148.7">IO/~{M}(8088,</text>
<text x="115.7" y="148.7">V20)</text>
<text x="34.3" y="151.2">Pin</text>
<text x="38.5" y="151.2">1</text>
<text x="40.9" y="151.2">is</text>
<text x="43.7" y="151.2">GND on</text>
<text x="52.2" y="151.2">the</text>
<text x="56.3" y="151.2">8086/8088</text>
<text x="68.5" y="151.2">and</text>
<text x="73.1" y="151.2">IC</text>
<text x="76.2" y="151.2">on</text>
<text x="79.6" y="151.2">the</text>
<text x="83.8" y="151.2">V30/V20,</text>
<text x="93.9" y="151.2">which</text>
<text x="100.4" y="151.2">NEC ties</text>
<text x="109.9" y="151.2">to</text>
<text x="113" y="151.2">GND</text>
</g>
<g font-size="1.4" fill="#840000">
<text x="50" y="64.3">RESET</text>
<text x="51.8" y="61.8">CLK</text>
<text x="92.5" y="64.3">AD1</text>
<text x="92.5" y="61.8">AD0</text>
<text x="145.2" y="64.3">READY</text>
<text x="145.3" y="61.8">RESET</text>
<text x="49.9" y="66.8">READY</text>
<text x="51.3" y="71.9">INTR</text>
<text x="51.9" y="69.4">NMI</text>
<text x="92.5" y="69.4">AD3</text>
<text x="92.5" y="71.9">AD4</text>
<text x="92.5" y="66.8">AD2</text>
<text x="146.5" y="66.8">INTR</text>
<text x="147.2" y="69.4">NMI</text>
<text x="162.3" y="69.4">HOLD</text>
<text x="162.3" y="66.8">HLDA</text>
<text x="49.2" y="77">MN/~{MX}</text>
<text x="51.2" y="74.5">~{TEST}</text>
<text x="92.5" y="77">AD6</text>
<text x="92.5" y="74.5">AD5</text>
<text x="146.4" y="74.5">~{TEST}</text>
<text x="147.6" y="77">~{DEN}</text>
<text x="161.5" y="77">M/~{IO}</text>
<text x="162.3" y="74.5">CLK</text>
<text x="50.6" y="82.1">HOLD</text>
<text x="92.5" y="82.1">AD8</text>
<text x="92.5" y="79.5">AD7</text>
<text x="146.8" y="79.5">DT/~{R}</text>
<text x="148" y="82.1">ALE</text>
<text x="162.3" y="79.5">MN/~{MX}</text>
<text x="50.8" y="84.6">HLDA</text>
<text x="52.8" y="89.7">ALE</text>
<text x="92.5" y="87.2">AD10</text>
<text x="92.5" y="89.7">AD11</text>
<text x="92.5" y="84.6">AD9</text>
<text x="147.8" y="89.7">A17</text>
<text x="147.8" y="87.2">A18</text>
<text x="147.8" y="84.6">A19</text>
<text x="161.5" y="87.2">~{INTA}</text>
<text x="161.5" y="89.7">~{WR}</text>
<text x="161.5" y="84.6">~{BHE}</text>
<text x="52.2" y="92.2">~{INTA}</text>
<text x="53.3" y="94.8">~{RD}</text>
<text x="92.5" y="94.8">AD13</text>
<text x="92.5" y="92.2">AD12</text>
<text x="147.8" y="92.2">A16</text>
<text x="161.5" y="92.2">~{RD}</text>
<text x="51.6" y="99.9">M/~{IO}</text>
<text x="53.2" y="97.3">~{WR}</text>
<text x="92.5" y="97.3">AD14</text>
<text x="92.5" y="99.9">AD15</text>
<text x="147" y="99.9">AD6</text>
<text x="147" y="97.3">AD7</text>
<text x="162.3" y="99.9">AD14</text>
<text x="162.3" y="97.3">AD15</text>
<text x="51.5" y="102.4">DT/~{R}</text>
<text x="52.4" y="104.9">~{DEN}</text>
<text x="91.7" y="104.9">A16</text>
<text x="91.7" y="107.5">A17</text>
<text x="147" y="107.5">AD3</text>
<text x="147" y="104.9">AD4</text>
<text x="147" y="102.4">AD5</text>
<text x="162.3" y="107.5">AD11</text>
<text x="162.3" y="102.4">AD13</text>
<text x="162.3" y="104.9">AD12</text>
<text x="91.7" y="112.6">A19</text>
<text x="91.7" y="110">A18</text>
<text x="147" y="110">AD2</text>
<text x="147" y="112.6">AD1</text>
<text x="162.3" y="112.6">AD9</text>
<text x="162.3" y="110">AD10</text>
<text x="91.7" y="115.1">~{BHE}</text>
<text x="147" y="115.1">AD0</text>
<text x="162.3" y="115.1">AD8</text>
</g>
</svg>
